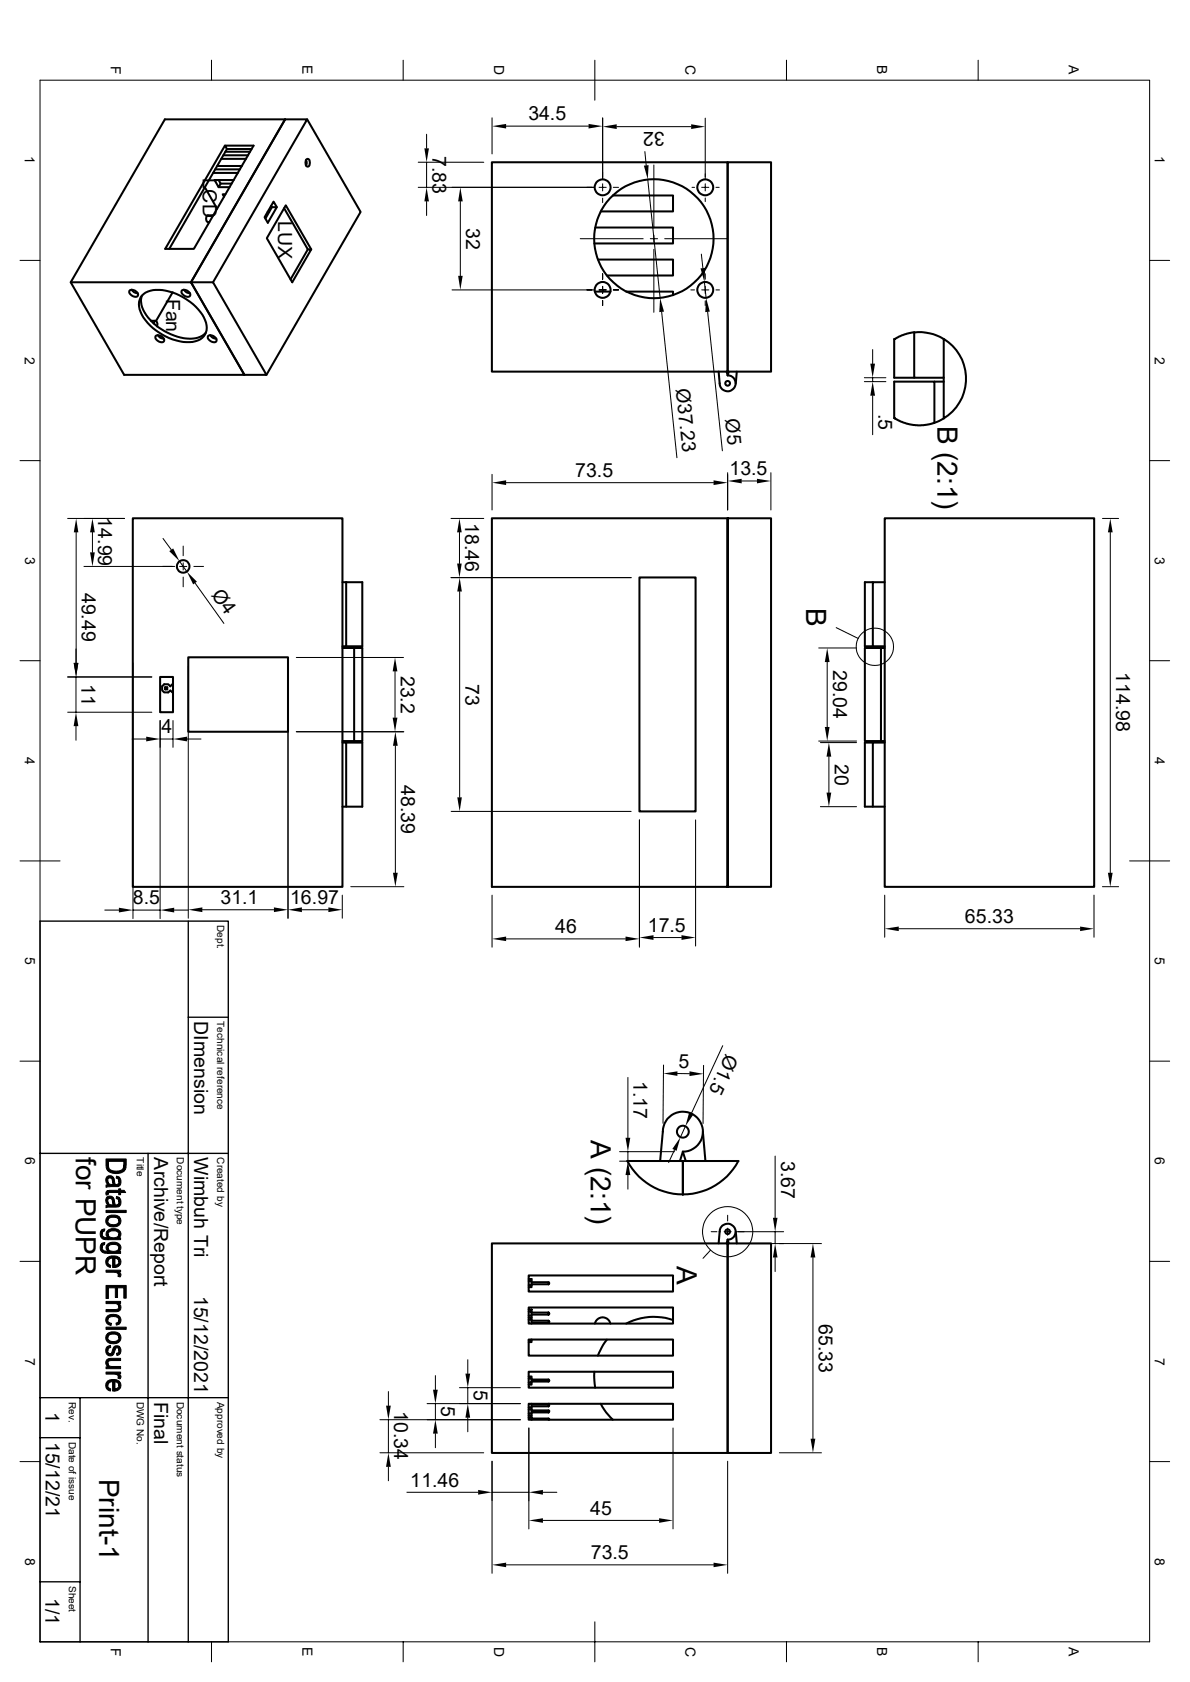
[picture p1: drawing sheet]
<svg xmlns="http://www.w3.org/2000/svg" width="297mm" height="420mm" viewBox="0 0 297 420" stroke-linecap="round" stroke-linejoin="round" font-family="sans-serif">
<g fill="none" stroke="#000" stroke-width=".51">
<path d="M55.2 39.7h6.2M55.8 38.8h6.1M56.1 36.4l-14.9 25.7h7.2l14.9-25.7h-7.2l.5 .8h6.2M56.3 37.9h6.1M56.6 37.2l-14.4 24.9M71.2 29.8h-30.1l-23.4 40.7 13.3 23.1h30l-13.3-23.1h-30M71.2 29.8h5.5l-23.5 40.7M71.2 29.8l-23.5 40.7h5.5l13.3 23.1h-5.5l-13.3-23.1zM76.4 40l.1 .4-.1 .9M76.5 39.8l.3-.1a1.14 1.14 0 0 1 0 1.9 1.27 1.27 0 0 1-.3-1.8zM76.7 29.8l13.3 23.1-23.5 40.7M51.1 46.8l3.1 5.3"/>
<path d="M53.2 43.2h6.2M53.3 53.8h-1.4a.94 .94 0 0 0-.4 1 .94 .94 0 0 0 .7 .7M53.7 42.3h6.2M54.2 41.4h6.2M54.6 46.7h2.7M55.1 45.8h2.7M56.3 48.5h-.7l.3 .6M58.3 45h-4.7l1 1.7 .5-.9-.5-.8M66.8 52.9h.4M67.7 51.4l.2 .3-1.6 2.9M67.9 51.7h1.2l-2.3 3.9-.8-1.4 2.3-3.9 .8 1.4M70.9 52l5.9 10.3-4.3 7.5"/>
<path d="M122.8 40.5h58.8v52.3h-58.8zM148.6 56.8h19.4v4h-19.6M153 48.8h15v4h-18.1M181.6 40.5h10.8v52.3h-10.8zM32.3 72.6a1.4 1.4 0 0 1 2.1 1.2 1.38 1.38 0 0 1-2.1-1.2zM32.9 72.3l.6 .7 .9 .2M35.4 73.8a6.2 6.2 0 0 0 2.1 6.1 14.1 14.1 0 0 0 11.4 4.6l1.7-.7 .8-.7M35.9 73.4a8 8 0 0 1 7.3-.3 13.2 13.2 0 0 1 8.2 7.5 3.6 3.6 0 0 1-3.4 4.8 13.9 13.9 0 0 1-12.9-7.5 3.6 3.6 0 0 1 .8-4.5zM43.1 73l-4.2 7.1M45.3 72.6a1.4 1.4 0 0 1 2.2 1.2 1.38 1.38 0 0 1-2.2-1.2zM45.9 72.3l.6 .7 .9 .2M76.8 62.3h.9l-4.8 8.2-6.3-11 4.7-8.2 6.4 11"/>
<path d="M148.5 72.8h3.9M149.3 64.8h18.7v4h-16.5M156.3 72.8h11.7v.9M37.6 80.1h1.2M38.4 80.8l.2-.6a.66 .66 0 0 1 .7 .3 .66 .66 0 0 1-.1 .8v.2M38.8 83.9a1.4 1.4 0 0 1 2.1 1.3 1.38 1.38 0 0 1-2.1-1.3zM39.4 83.7l.6 .6 .9 .3M51.9 83.9a1.4 1.4 0 0 1 2.1 1.3 1.38 1.38 0 0 1-2.1-1.3zM52.5 83.7l.6 .6 .9 .3M179.4 92.8l.2 3M181.4 92.8l.2 .9M181.6 93.7a1.98 1.98 0 0 1 2 2 1.98 1.98 0 0 1-2 2 1.98 1.98 0 0 1-2-2"/>
<path d="M181.9 92.8l-.3 .9M183.9 92.8l-.3 2.9M223.2 95.3h10v10.3l-2.7 .6-2.5-.1-3-.8-1.8-.9zM228.2 83a11.7 11.7 0 0 1 7.3 1.7M228.2 83l-2.4 .5-2.6 1.2v9.6h5M228.2 83v11.3h7.3M233.2 95.3h2.3M235.5 84.6a11.6 11.6 0 0 1 0 19.9zM235.5 104.5l-2.3 1.1M33.1 129.4h52.4v92h-52.4zM122.8 129.4h69.6v92h-10.8v-92v92h-58.8zM220.8 129.4h52.3v92h-52.3z"/>
<path d="M85.5 145.4h.9M86.4 145.4v16h-.9M86.4 145.4h4v16h-4M159.6 144.2h14v58.4h-14zM217.8 145.4h-1.9v16h1.9M220.8 145.4h-3v16h3M40 169h3.2v8.8h-3.2zM41.2 171.6l.2 .2-.2 .3M41.2 171.6h.5l-.1 .4M41.2 171.6v.5M41.4 172l.3 .1M41.4 171.8h.2"/>
<path d="M41.7 171.6v.5h-.5M43.2 170.9l-.7 .5-.5-.5h-1l-.5 .5v1l.5 .5h1l.5-.5 .7 .5M47 164.1h24.9v18.6h-24.9zM85.5 161.8h2.9M88.4 161.8h2v23.2h-2M88.4 161.8v23.2h-2.9M219.9 161.8h-4v23.2h4M220.8 161.8h-.9v23.2h.9M85.5 185.4h.9v16M86.4 185.4h4v16h-4.9M217.8 185.4h-1.9v16h4.9M220.8 185.4h-3v16"/>
<path d="M156.5 289.9h13.9v8.4M156.6 289.9a15.6 15.6 0 0 0 13.8 8.3M165.4 282.6a5 5 0 0 1 5-5 5 5 0 0 1 5 5 5 5 0 0 1-5 5M165.4 282.5l-.6 7.4M170.4 287.6l-.7 2.3M170.4 287.6l.8 2.3M175.4 282.6l.7 7.3M184.3 289.9a15.6 15.6 0 0 1-13.9 8.3M184.3 289.9h-13.9v8.4M122.8 310.5h58.8v52.3h-58.8zM132 318.5h36v4h-36zM132 319.9h.7v1"/>
<path d="M132 319.4h.7v.5M179.6 307.5l-.2 3M179.6 307.6a1.98 1.98 0 0 1 2-2 1.98 1.98 0 0 1 2 2 1.98 1.98 0 0 1-2 1.9M181.6 310.5h10.8v52.3h-10.8zM181.6 309.5l-.2 1M181.6 309.5l.3 1M183.6 307.6l.3 2.9M132 334.5h36v4h-36zM132 326.5h36v4h-36zM132 327.5h.7v1.5M132 329h.7v1.5M132 328.5h.7"/>
<path d="M132 329.5h.7M132 334.6h.7M132 320.9h.7M132 327h.7v.5M132.7 334.5v.6h-.7M132.7 320.9v.5h-.7M132.7 320.2h4.2v.5M132.7 320.7h4.2M132.7 328.3h4.2M132.7 330.3h4.2M132.7 327.7h4.2M132.7 329.8h4.2"/>
<path d="M136.9 327.7l.2 .2-.2 .4M136.9 329.8l.2 .1-.2 .4zM136.9 320.2l.2 .1-.2 .4M136.9 327.7v.6M148.5 330.5a1.99 1.99 0 0 1 1.9-1.6 1.99 1.99 0 0 1 2 1.6M151.5 334.5l-.9 1.2-1.4 2.8M168 329.6a14.8 14.8 0 0 0-11.7 .9M132 342.5h36v4h-36zM132 350.5h36v4h-36zM132 353.4h.7v1.1M132 351.4h.7v.5M132 343.7h.7v.5h-.7"/>
<path d="M132 352.9h.7M132 353.9h.7M132 351.9h.7M132.7 351.9v1.5M132.7 344.2v1h-.7M132.7 345.2v.5h-.7M132.7 344.5h4.2v.5h-4.2M132.7 352.2h4.2M132.7 352.7h4.2M132.7 354.2h4.2M132.7 351.2h4.2M132.7 350.5v.9"/>
<path d="M136.9 352.2l.2 .1-.2 .4zM136.9 354.5v-.3l.2 .3M136.9 350.5l.2 .3-.2 .4M136.9 344.5l.2 .1-.2 .4M137 350.5l-4.3 .1h4.2v.6M148.3 342.5l.2 4M149.9 350.5l1.4 2.1 1.7 1.9"/>
<circle cx="150.4" cy="46.8" r="1.98"/>
<circle cx="163.2" cy="59.6" r="14.9"/>
<circle cx="176" cy="46.8" r="1.98"/>
<circle cx="150.4" cy="72.4" r="1.98"/>
<circle cx="176" cy="72.4" r="1.98"/>
<circle cx="181.6" cy="95.7" r=".59"/>
<circle cx="45.7" cy="141.4" r="1.57"/>
<circle cx="170.4" cy="282.6" r="1.49"/>
<circle cx="181.6" cy="307.6" r=".59"/>
</g>
<g fill="none" stroke="#000" stroke-width=".25">
<path d="M52.8 15v5M100.6 15v5M148.5 15v10M196.3 15v5M244.1 15v5M10 20h276.9v390h-276.9zM106.5 33.5v3.5M122.8 29.4v9M126.3 31.5h20.6M150.4 29.4v15.3M153.9 31.6h18.6M161 37.8l.3 3.5"/>
<path d="M176 29.5v15.2M104.4 46.8h43.9M104.4 40.5h16.3M106.5 40.5v6.3M106.5 50.3v3.5M114.9 50.3v18.6M144.8 59.6h15.7M149.5 46.8h1.8M150.4 45.9v1.8M150.4 49.5v1.1M153.1 46.8h1.3M161.7 44.8l3.1 29.6"/>
<path d="M162.3 59.6h1.8M163.2 41.2v15.7M163.2 58.7v1.8M165.9 59.6h15.7M172.7 46.8h.7M175.1 46.8h1.8M176 45.9v1.8M176 49.4v.9M178.7 46.8h.8M5 65h5M112.8 72.4h35.5M149.5 72.4h1.8"/>
<path d="M150.4 68.4v1.3M150.4 71.5v1.8M150.4 75.1v1.2M153.1 72.4h1.3M163.2 62.3v15.7M165.1 77.9l3.9 36.4M172.4 72.4h1M175 63.5l.4 3.4M175.1 72.4h1.8M175.8 70.4l.4 4M176 68.4v1.3M176 71.5v1.8"/>
<path d="M176 75.1v1.2M176.6 77.9l3.7 34.7M178.7 72.4h.9M286.9 65h5M215.7 95.3h5.4M215.7 94.3h5.4M217.8 87.3v3.5M217.8 94.3v1M217.8 98.8v9.7M5 115h5M122.8 118.4v8.9M181.6 118v9.3"/>
<path d="M192.4 118v9.3M286.9 115h5M16.9 129.5h14.2M19 132.9v32.6M23.1 132.9v5M40.7 134.5l2.1 2.8M45.7 136.4v2.4M112.6 129.5h8.1M114.7 132.9v7.8M126.3 120.5h51.8M185.1 120.1h3.8M275.2 129.5h4"/>
<path d="M277.1 132.9v85M21 141.4h22.6M44.8 140.1l1.9 2.6M44.8 141.4h1.8M45.7 140.5v1.8M45.7 144.1v2.4M48.4 141.4h2.4M48.7 145.6l7.2 10.1M112.6 144.2h44.9M114.7 147.7v51.4M208.7 156.7l5.5 2.7M5 165h5"/>
<path d="M16.9 177.8h21M16.9 169h21M19 162.1v3.4M19 169v8.8M33.2 165.7v63.7M40 179.9v49.5M43.2 179.9v6.7M47 166.2v63.1M71.9 166.2v63.1M74 164.2h26.7M98.6 167.6v11.6M204.3 161.8h9.5"/>
<path d="M206.5 165.3v16.2M286.9 165h5M19 181.3v3.5M33 184.5h3.5M40 184.5h3.2M46.7 184.5h3.5M74 182.7h26.8M98.7 186.2v31.7M204.3 185h9.5M204.8 185.4h9M206.9 188.9v9M5 215h10"/>
<path d="M112.6 202.6h44.9M159.6 204.7v31.8M173.6 204.7v31.5M204.8 201.4h9M281.9 215h10M26.2 227.2h3.5M33.2 227.2h6.8M43.5 227.2h3.5M50.5 227.2h17.9M75.4 227.2h6.6M85.4 223.5v5.8M87.5 221.4h13.3"/>
<path d="M122.8 223.5v13M126.3 234.4h29.8M163.1 234.1h7M220.8 223.5v10.5M224.3 231.9h45.3M273 223.5v10.5M275.2 221.4h4M5 265h5M156.7 269v15.1M165.6 265.9l-.1 14.6M169.1 268.1h3M175.6 266l-.1 14.5"/>
<path d="M180.4 261.1l-7.8 16.9M286.9 265h5M154.6 287.6h13.8M154.6 289.9h13.8M156.7 287.6v2.3M156.7 293.4v3.5M168.4 287.1l-1.5 3.2M171.1 281.2l-1.3 2.7M193.5 288.7v15.4M5 315h5M177.3 312.2l-1.8 2M177.5 307.6h1.4"/>
<path d="M180.7 307.6h1.8M181.6 303.4v1.5M181.6 306.7v1.7M181.6 310.2v1.5M183.7 307.6h11.9M193.5 307.6v2.9M193.5 314v3.5M202.9 314v45.2M205 310.5h-21.3M286.9 315h5M116.8 339.5v3.5M94.8 354.5h35.1"/>
<path d="M96.9 347.5v3.5M96.9 354.5v8.3M106.6 350.5h23.3M108.7 343.5v3.5M108.7 350.5v4M108.7 358v3.5M114.7 346.5h15.2M116.8 346.5v4M116.8 354v3.5M132 356.6v25.2M168 356.6v25.2M5 365h5"/>
<path d="M94.8 362.8h25.9M96.9 366.3v3.4M101.6 372.6h17.7M122.8 364.9v28M122.8 372.6h9.2M135.5 379.6h29M135.5 372.6h3.5M181.6 364.9v28M194.5 362.8h10.5M286.9 365h5M126.3 390.7h51.8M52.8 410v5"/>
<path d="M100.6 410v5M148.5 405v10M196.3 410v5M244.1 410v5"/>
<circle cx="218.4" cy="161.5" r="4.7"/>
<circle cx="181.6" cy="307.6" r="6.3"/>
</g>
<path d="M10 230h47v180h-47zM47 230v180M47 254h10M10 288h47M37 288v122M10 359h10M10 349h47M20 349v61M10 395h10" fill="none" stroke="#000" stroke-width=".34"/>
<g fill="#000" stroke="#000" stroke-width=".25">
<path d="M26.9 294.8v1z" fill-rule="evenodd"/>
<path d="M26.7 297.3h.3v1l-.5 .1-.1-.5z" fill-rule="evenodd"/>
<path d="M26.7 293.8a1.13 1.13 0 0 1 1.6 .2v1.7a1.86 1.86 0 0 0-.8-1.6l-.6 .4-.1 1.2a1.46 1.46 0 0 1-.1-1.9z" fill-rule="evenodd"/>
<path d="M26.7 298.9a1.13 1.13 0 0 1 1.6 .2v1.7a1.91 1.91 0 0 0-.9-1.6l-.5 .5-.1 1.1a1.46 1.46 0 0 1-.1-1.9z" fill-rule="evenodd"/>
<path d="M29.1 293.7l.6 .2v1.1a.8 .8 0 0 0-.7-.8z" fill-rule="evenodd"/>
<path d="M29.1 298.7l.6 .3v1.1a.8 .8 0 0 0-.7-.8z" fill-rule="evenodd"/>
<path d="M26.9 295.1l.6 .6 .8 .1v-1.8l.3 1.1a.56 .56 0 0 0 .6 .7 .56 .56 0 0 0 .5-.8v-1.1a1.35 1.35 0 0 1 .5 1.4 1.35 1.35 0 0 1-1 1l-2.7 .2v-.6l.4-.1z" fill-rule="evenodd"/>
<path d="M27.1 290v.9a1.54 1.54 0 0 0 1.9 1.5 1.48 1.48 0 0 0 1.9-1.5v1.5l-.1 .2-1.1 .4-1.5-.1-1.1-.5z" fill-rule="evenodd"/>
<path d="M27 297.3l2.6-.1v-.4h.5v.4h.9l.4 .6h-1.3v.5h-.5v-.5h-2.4l-.2 .3z" fill-rule="evenodd"/>
<path d="M26.5 289.4h5v2.1l-.2 .6-.4 .3v-2.4h-3.8v2.4l-.6-.9z" fill-rule="evenodd"/>
<path d="M25.5 307l.7-.1-.1 .5-.5 .3-.1 .4z" fill-rule="evenodd"/>
<path d="M25.5 310.4l.7-.1-.1 .5-.5 .3-.1 .4z" fill-rule="evenodd"/>
<path d="M26.5 302.2h5v.6h-5z" fill-rule="evenodd"/>
<path d="M26.9 299.8v1.1z" fill-rule="evenodd"/>
<path d="M25.3 307.2l.2-.2v1.1a1.09 1.09 0 0 0 1.5 .9v.5a1.51 1.51 0 0 1-1.7-.5 1.51 1.51 0 0 1 0-1.8z" fill-rule="evenodd"/>
<path d="M25.3 310.6l.2-.2v1.1a1.03 1.03 0 0 0 1.5 .9v.6a1.52 1.52 0 0 1-1.7-.6 1.52 1.52 0 0 1 0-1.8z" fill-rule="evenodd"/>
<path d="M26.9 314v1.3l.2 .4 .5 .2v.6a1.45 1.45 0 0 1-1.1-1.1 1.45 1.45 0 0 1 .4-1.4z" fill-rule="evenodd"/>
<path d="M29.7 308.2v.9z" fill-rule="evenodd"/>
<path d="M29.7 311.6v.9z" fill-rule="evenodd"/>
<path d="M26.9 303.8a2.75 2.75 0 0 1 2.8 0v1.1a1.59 1.59 0 0 0-2.6-.6l-.2 .6z" fill-rule="evenodd"/>
<path d="M26.9 314a2.75 2.75 0 0 1 2.8 0v1.1l-.4-.7-.7-.2v2.3h-.5v-2.3l-.8 .2-.4 .7z" fill-rule="evenodd"/>
<path d="M27 308.2a1.55 1.55 0 0 0 2.4 .5l.3-.4v.8h.4v.4h-3.1z" fill-rule="evenodd"/>
<path d="M27 311.6a1.55 1.55 0 0 0 2.4 .5l.3-.4v.8h.4v.5h-3.1z" fill-rule="evenodd"/>
<path d="M26.5 317.2h3.6v.4h-.6v.7a1.1 1.1 0 0 0-1.1-.6h-1.9z" fill-rule="evenodd"/>
<path d="M26.9 300.2l.7 .6 .7 .1v-1.8l.3 1.1a.55 .55 0 0 0 .5 .7 .55 .55 0 0 0 .6-.7v-1.2a1.33 1.33 0 0 1 .5 1.5 1.33 1.33 0 0 1-1.4 .9h-1.9l-.4 .2v-.6l.4-.1z" fill-rule="evenodd"/>
<path d="M26.8 303.9l.1 1a1.51 1.51 0 0 0 1.4 .9 1.51 1.51 0 0 0 1.4-.9v-1.1a1.51 1.51 0 0 1 .3 1.8 1.51 1.51 0 0 1-1.7 .8 1.53 1.53 0 0 1-1.7-.7 1.53 1.53 0 0 1 .2-1.8z" fill-rule="evenodd"/>
<path d="M26.8 307.3a2.04 2.04 0 0 1 3.4 .8l-.1 .5-.4 .5v-.9a1.58 1.58 0 0 0-2.6-.4l-.1 1.7v-.5a1.07 1.07 0 0 1-.2-1.7z" fill-rule="evenodd"/>
<path d="M26.8 310.7a2.1 2.1 0 0 1 3.4 .7l-.1 .6-.4 .5v-.9a1.58 1.58 0 0 0-2.6-.5l-.1 .5v1.4v-.6a1.07 1.07 0 0 1-.2-1.7z" fill-rule="evenodd"/>
<path d="M28.6 314.2v1.7h.2l.8-.4 .1-1.5a1.42 1.42 0 0 1 .4 1.6 1.42 1.42 0 0 1-1.5 .9z" fill-rule="evenodd"/>
<path d="M29.5 317.6l.7 .6-.2 .7-.6-.2z" fill-rule="evenodd"/>
<path d="M26.5 331.4h5v.5h-5z" fill-rule="evenodd"/>
<path d="M26.9 336.2l.7-.3v.6l-.6 .3-.1 .5z" fill-rule="evenodd"/>
<path d="M26.8 328.6l.2 1.4 .8 .4-.1 .6a1.37 1.37 0 0 1-1.2-.9 1.37 1.37 0 0 1 .3-1.5z" fill-rule="evenodd"/>
<path d="M29.6 325.5v.8z" fill-rule="evenodd"/>
<path d="M26.9 333a2.75 2.75 0 0 1 2.8 0v1.1a1.59 1.59 0 0 0-2.6-.6l-.2 .6z" fill-rule="evenodd"/>
<path d="M29 330.4l.5-.3 .2-.5v1l-.7 .3z" fill-rule="evenodd"/>
<path d="M26.7 336.3l.2-.1v1.1a.58 .58 0 0 0 .5 .7 .58 .58 0 0 0 .6-.7 1.16 1.16 0 0 1 1.7-1.1v1a.49 .49 0 0 0-.4-.7 .49 .49 0 0 0-.6 .6 1.29 1.29 0 0 1-1.7 1.4 1.53 1.53 0 0 1-.3-2.2z" fill-rule="evenodd"/>
<path d="M26.5 325h3.6v.5h-.5v.5l-.7-.5h-2.4z" fill-rule="evenodd"/>
<path d="M26.8 339.4l.8-.2h2.5v.5l-2.9 .2-.3 .4v.9a1.12 1.12 0 0 1-.1-1.8z" fill-rule="evenodd"/>
<path d="M26.5 327l2.8-.1 .3-.4 .1-1a1.13 1.13 0 0 1 .4 1.5 1.13 1.13 0 0 1-1.4 .5h-2.2z" fill-rule="evenodd"/>
<path d="M27 328.5a2.12 2.12 0 0 1 3.2 .9l-.1 .8-.4 .4v-1a1.6 1.6 0 0 0-2.5-.6l-.3 .6z" fill-rule="evenodd"/>
<path d="M26.9 333v1.1a1.51 1.51 0 0 0 1.4 .9 1.51 1.51 0 0 0 1.4-.9v-1.1a1.51 1.51 0 0 1 .3 1.8 1.51 1.51 0 0 1-1.7 .7 1.53 1.53 0 0 1-1.7-.7 1.53 1.53 0 0 1 .3-1.8z" fill-rule="evenodd"/>
<path d="M29.7 336.2a1.3 1.3 0 0 1 .5 1.3 1.3 1.3 0 0 1-1 1l-.1-.6a.59 .59 0 0 0 .6-.7z" fill-rule="evenodd"/>
<path d="M26.5 321h5v3.1h-.6v-2.5h-1.6v2.4h-.5v-2.4h-1.7v2.6h-.6z" fill-rule="evenodd"/>
<path d="M26.9 340.4l.1 .9z" fill-rule="evenodd"/>
<path d="M26.9 344.8v1.4l.2 .3 .5 .3v.5a1.45 1.45 0 0 1-1.1-1 1.45 1.45 0 0 1 .4-1.5z" fill-rule="evenodd"/>
<path d="M26.9 344.8a2.75 2.75 0 0 1 2.8 0v1.1l-.4-.7-.7-.2v2.3h-.5v-2.3l-.8 .3-.4 .6z" fill-rule="evenodd"/>
<path d="M26.5 341.3h.5l.1-.5 .7 .4h2.3v.6h-3.6z" fill-rule="evenodd"/>
<path d="M26.5 342.6h3.6v.5h-.6v.6a.98 .98 0 0 0-1.1-.6h-1.9z" fill-rule="evenodd"/>
<path d="M29.5 343.1l.7 .5-.2 .7-.6-.2z" fill-rule="evenodd"/>
<path d="M28.6 345v1.8h.2l.8-.5 .1-1.5a1.42 1.42 0 0 1 .4 1.7 1.42 1.42 0 0 1-1.5 .8z" fill-rule="evenodd"/>
</g>
<g fill="#000">
<path d="M105.9 37h1.2l-.6 3.5zM122.8 31.5l3.5-.6v1.2zM146.9 30.9l3.5 .6-3.5 .6zM150.4 31.6l3.5-.6v1.2zM172.5 31l3.5 .6-3.5 .6zM106.5 46.8l.6 3.5h-1.2zM114.9 46.8l.6 3.5h-1.2zM160.7 41.4l1.2-.2-.2 3.6zM114.3 68.9h1.2l-.6 3.5zM164.8 74.4l.9 3.4-1.2 .1zM174.8 67l1.2-.1-.2 3.5zM176.2 74.4l1 3.4-1.2 .1z"/>
<path d="M217.2 90.8h1.2l-.6 3.5zM217.8 95.3l.6 3.5h-1.2zM122.8 120.5l3.5-.6v1.2zM178.1 119.9l3.5 .6-3.5 .6zM181.6 120.1l3.5-.6v1.2zM188.9 119.5l3.5 .6-3.5 .6zM19 129.5l.6 3.4h-1.2zM22.5 137.9h1.2l-.6 3.5zM23.1 129.5l.6 3.4h-1.2zM42.2 137.6l1-.7 1.6 3.2zM114.7 129.5l.5 3.4h-1.1zM277.1 129.5l.6 3.4h-1.2z"/>
<path d="M46.7 142.7l2.4 2.5-.9 .7zM114.1 140.7h1.1l-.5 3.5zM114.7 144.2l.6 3.5h-1.2zM18.4 165.5h1.2l-.6 3.5zM98.6 164.2l.6 3.4h-1.2zM98 179.2h1.2l-.6 3.5zM206.5 161.8l.6 3.5h-1.2zM19 177.8l.6 3.5h-1.2zM36.5 183.9l3.5 .6-3.5 .6zM43.2 184.5l3.5-.6v1.2zM98.7 182.7l.6 3.5h-1.2zM114.1 199.1h1.2l-.6 3.5z"/>
<path d="M205.9 181.5h1.2l-.6 3.5zM206.9 185.4l.6 3.5h-1.2zM206.3 197.9h1.2l-.6 3.5zM98.1 217.9h1.2l-.6 3.5zM276.5 217.9h1.2l-.6 3.5zM29.7 226.7l3.5 .5-3.5 .6zM40 227.2l3.5-.5v1.1zM47 227.2l3.5-.6v1.2zM68.4 226.6l3.5 .6-3.5 .6zM71.9 227.2l3.5-.6v1.2zM82 226.6l3.4 .6-3.4 .6zM122.8 234.4l3.5-.6v1.2z"/>
<path d="M156.1 233.8l3.5 .6-3.5 .6zM159.6 234.1l3.5-.6v1.2zM170.1 233.5l3.5 .6-3.5 .6zM220.8 231.9l3.5-.5v1.1zM269.6 231.4l3.4 .5-3.4 .6zM165.6 268.1l3.5-.6v1.1zM172.1 267.5l3.5 .6-3.5 .6zM172 277.8l1.1 .5-2 2.9zM156.7 289.9l.6 3.5h-1.2zM156.1 284.1h1.2l-.6 3.5zM169.8 283.9l-.9 3.5-1.1-.5zM193.5 310.5l.6 3.5h-1.2z"/>
<path d="M192.9 304.1h1.2l-.6 3.5zM202.9 310.5l.6 3.5h-1.2zM96.4 351h1.1l-.6 3.5zM108.7 354.5l.6 3.5h-1.2zM108.1 347h1.2l-.6 3.5zM116.2 343h1.1l-.5 3.5zM116.8 350.5l.5 3.5h-1.1zM202.3 359.2h1.2l-.6 3.6zM96.9 362.8l.6 3.5h-1.1zM119.3 372l3.5 .6-3.5 .6zM132 379.6l3.5-.5v1.1zM132 372.6l3.5-.6v1.2z"/>
<path d="M164.5 379.1l3.5 .5-3.5 .6zM122.8 390.7l3.5-.5v1.1zM178.1 390.2l3.5 .5-3.5 .6z"/>
</g>
<g font-size="7">
<text x="234" y="106.3" transform="rotate(90 234 106.3)">B (2:1)</text>
<text x="201.3" y="151.8" transform="rotate(90 201.3 151.8)">B</text>
<text x="147.5" y="284.8" transform="rotate(90 147.5 284.8)">A (2:1)</text>
<text x="19" y="289" transform="rotate(90 19 289)">for PUPR</text>
<text x="169" y="316.2" transform="rotate(90 169 316.2)">A</text>
<text x="24.7" y="369.2" transform="rotate(90 24.7 369.2)">Print-1</text>
</g>
<g font-size="4.9">
<text x="131.9" y="30.1">34.5</text>
<text x="165.9" y="33.1" transform="rotate(-180 165.9 33.1)">32</text>
<text x="107.9" y="38.9" transform="rotate(90 107.9 38.9)">7.83</text>
<text x="50.6" y="44.5" transform="rotate(90 50.6 44.5)">LCD</text>
<text x="69.4" y="55.2" transform="rotate(90 69.4 55.2)">LUX</text>
<text x="116.4" y="56.9" transform="rotate(90 116.4 56.9)">32</text>
<text x="41.4" y="74.5" transform="rotate(90 41.4 74.5)">Fan</text>
<text x="168.7" y="97" transform="rotate(84 168.7 97)">Ø37.23</text>
<text x="181" y="104.7" transform="rotate(84 181 104.7)">Ø5</text>
<text x="219.3" y="103.2" transform="rotate(90 219.3 103.2)">.5</text>
<text x="143.6" y="119.1">73.5</text>
<text x="182.1" y="118.7">13.5</text>
<text x="24.5" y="129.2" transform="rotate(90 24.5 129.2)">14.99</text>
<text x="116.1" y="130.6" transform="rotate(90 116.1 130.6)">18.46</text>
<text x="20.4" y="148" transform="rotate(90 20.4 148)">49.49</text>
<text x="52.7" y="148.5" transform="rotate(54 52.7 148.5)">Ø4</text>
<text x="207.9" y="167.3" transform="rotate(90 207.9 167.3)">29.04</text>
<text x="278.6" y="167.8" transform="rotate(90 278.6 167.8)">114.98</text>
<text x="20.4" y="170.9" transform="rotate(90 20.4 170.9)">11</text>
<text x="100.1" y="168.7" transform="rotate(90 100.1 168.7)">23.2</text>
<text x="116.2" y="170.7" transform="rotate(90 116.2 170.7)">73</text>
<text x="40.3" y="183.1">4</text>
<text x="208.4" y="190.8" transform="rotate(90 208.4 190.8)">20</text>
<text x="100.2" y="196" transform="rotate(90 100.2 196)">48.39</text>
<text x="33.2" y="225.8">8.5</text>
<text x="55" y="225.7">31.1</text>
<text x="72.4" y="225.7">16.97</text>
<text x="138.6" y="233">46</text>
<text x="161.7" y="232.7">17.5</text>
<text x="240.8" y="230.5">65.33</text>
<text x="48.5" y="255" transform="rotate(90 48.5 255)">DImension</text>
<text x="181.3" y="262.8" transform="rotate(115 181.3 262.8)">Ø1.5</text>
<text x="158.1" y="269.9" transform="rotate(90 158.1 269.9)">1.17</text>
<text x="169.3" y="266.6" transform="rotate(1 169.3 266.6)">5</text>
<text x="38.5" y="289" transform="rotate(90 38.5 289)">Archive/Report</text>
<text x="48.5" y="289" transform="rotate(90 48.5 289)">Wimbuh Tri</text>
<text x="194.9" y="289.9" transform="rotate(90 194.9 289.9)">3.67</text>
<text x="48.5" y="323.5" transform="rotate(90 48.5 323.5)">15/12/2021</text>
<text x="204.4" y="330.5" transform="rotate(90 204.4 330.5)">65.33</text>
<text x="118.2" y="347.1" transform="rotate(90 118.2 347.1)">5</text>
<text x="11.3" y="352.6" transform="rotate(90 11.3 352.6)">1</text>
<text x="38.5" y="350" transform="rotate(90 38.5 350)">Final</text>
<text x="98.4" y="352.3" transform="rotate(90 98.4 352.3)">10.34</text>
<text x="110.2" y="351.1" transform="rotate(90 110.2 351.1)">5</text>
<text x="11.5" y="360" transform="rotate(90 11.5 360)">15/12/21</text>
<text x="102.4" y="371.2">11.46</text>
<text x="147.3" y="378.2">45</text>
<text x="147.4" y="389.3">73.5</text>
<text x="11.3" y="399.1" transform="rotate(90 11.3 399.1)">1/1</text>
</g>
<g font-size="3.5">
<text x="27.6" y="16.4" transform="rotate(90 27.6 16.4)">F</text>
<text x="75.5" y="16.3" transform="rotate(90 75.5 16.3)">E</text>
<text x="123.3" y="16.3" transform="rotate(90 123.3 16.3)">D</text>
<text x="171.1" y="16.3" transform="rotate(90 171.1 16.3)">C</text>
<text x="218.9" y="16.3" transform="rotate(90 218.9 16.3)">B</text>
<text x="266.8" y="16.3" transform="rotate(90 266.8 16.3)">A</text>
<text x="6.2" y="39" transform="rotate(90 6.2 39)">1</text>
<text x="288.2" y="39" transform="rotate(90 288.2 39)">1</text>
<text x="6.2" y="89" transform="rotate(90 6.2 89)">2</text>
<text x="288.2" y="89" transform="rotate(90 288.2 89)">2</text>
<text x="6.3" y="139" transform="rotate(90 6.3 139)">3</text>
<text x="288.2" y="139" transform="rotate(90 288.2 139)">3</text>
<text x="6.2" y="189" transform="rotate(90 6.2 189)">4</text>
<text x="288.2" y="189" transform="rotate(90 288.2 189)">4</text>
<text x="6.3" y="239" transform="rotate(90 6.3 239)">5</text>
<text x="288.2" y="239" transform="rotate(90 288.2 239)">5</text>
<text x="6.3" y="289" transform="rotate(90 6.3 289)">6</text>
<text x="288.2" y="289" transform="rotate(90 288.2 289)">6</text>
<text x="6.3" y="339" transform="rotate(90 6.3 339)">7</text>
<text x="288.2" y="339" transform="rotate(90 288.2 339)">7</text>
<text x="6.3" y="389" transform="rotate(90 6.3 389)">8</text>
<text x="288.2" y="389" transform="rotate(90 288.2 389)">8</text>
<text x="27.6" y="411.4" transform="rotate(90 27.6 411.4)">F</text>
<text x="75.5" y="411.3" transform="rotate(90 75.5 411.3)">E</text>
<text x="123.3" y="411.2" transform="rotate(90 123.3 411.2)">D</text>
<text x="171.1" y="411.2" transform="rotate(90 171.1 411.2)">C</text>
<text x="218.9" y="411.3" transform="rotate(90 218.9 411.3)">B</text>
<text x="266.8" y="411.3" transform="rotate(90 266.8 411.3)">A</text>
</g>
<g font-size="2.5">
<text x="54.2" y="231" transform="rotate(90 54.2 231)">Dept.</text>
<text x="54.2" y="255" transform="rotate(90 54.2 255)">Technical reference</text>
<text x="34.2" y="289" transform="rotate(90 34.2 289)">Title</text>
<text x="44.2" y="289" transform="rotate(90 44.2 289)">Document type</text>
<text x="54.2" y="289" transform="rotate(90 54.2 289)">Created by</text>
<text x="17.2" y="350" transform="rotate(90 17.2 350)">Rev.</text>
<text x="34.2" y="350" transform="rotate(90 34.2 350)">DWG No.</text>
<text x="44.2" y="350" transform="rotate(90 44.2 350)">Document status</text>
<text x="54.2" y="350" transform="rotate(90 54.2 350)">Approved by</text>
<text x="17.2" y="360" transform="rotate(90 17.2 360)">Date of issue</text>
<text x="17.2" y="396" transform="rotate(90 17.2 396)">Sheet</text>
</g>
</svg>
